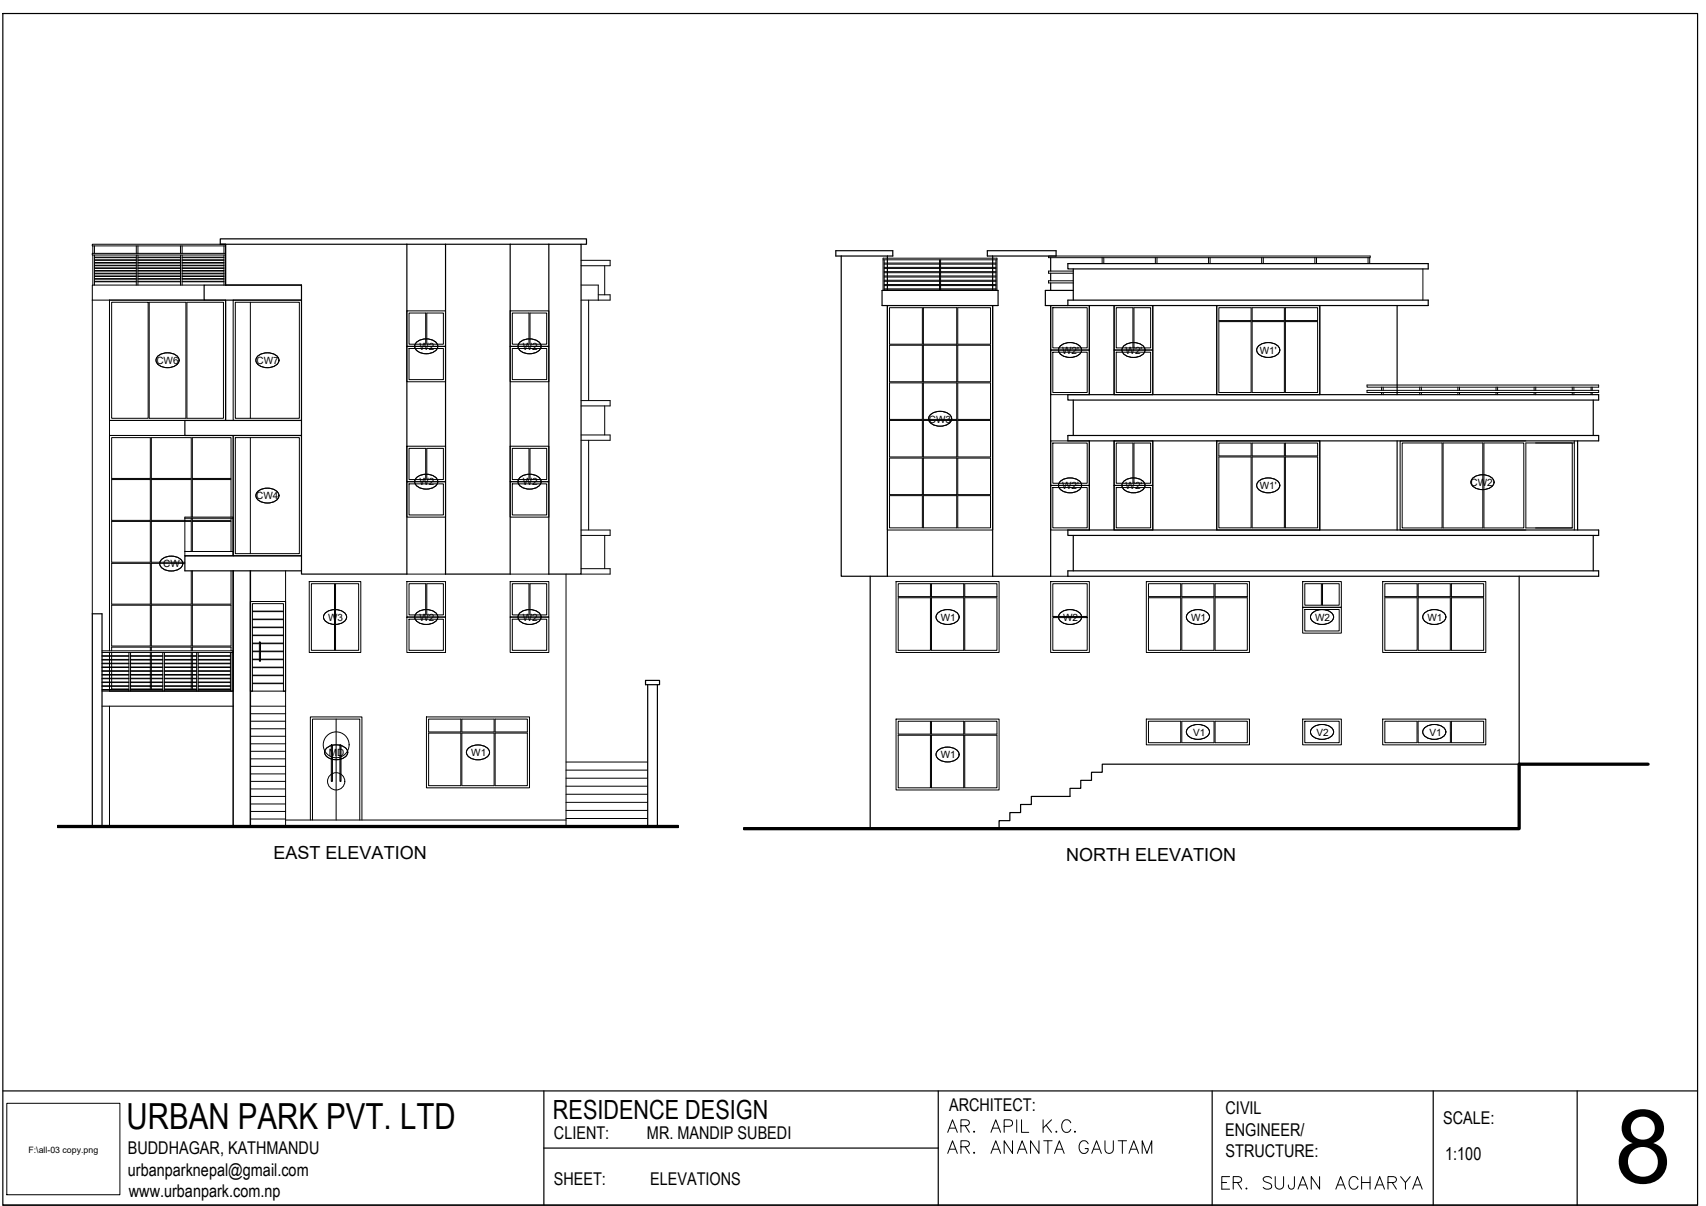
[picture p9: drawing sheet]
<svg xmlns="http://www.w3.org/2000/svg" width="420mm" height="297mm" viewBox="0 0 420 297" stroke-linecap="round" stroke-linejoin="round" font-family="sans-serif">
<!-- layer: WIN -->
<g fill="none" stroke="#000" stroke-width=".25">
<path d="M27 73.9h28.6v29.7h-28.6zM27.5 74.5h9v28.5h-9zM36.7 74.5h9.1v28.5h-9.1zM46 74.5h9v28.5h-9zM57.4 73.9h16.9v29.7h-16.9zM58 74.5h15.7v28.5h-15.7zM100.2 76.6h9.5v8.7h-9.5zM100.7 77.1h4.1v7.7h-4.1zM105.1 77.1h4.1v7.7h-4.1zM125.6 76.6h9.6v8.7h-9.6zM126.2 77.1h4.1v7.7h-4.1zM130.5 77.1h4.1v7.7h-4.1z"/>
<path d="M218.5 75.3h26v55.2h-26zM219.1 75.8h8.1v9h-8.1zM227.4 75.8h8.2v9h-8.2zM235.9 75.8h8v9h-8zM258.8 75.3h9.5v10.9h-9.5zM259.3 75.8h8.5v9.9h-8.5zM274.4 75.3h9.5v10.9h-9.5zM274.9 75.8h4.1v9.9h-4.1zM279.3 75.8h4.1v9.9h-4.1zM299.7 75.3h25.3v21.9h-25.3zM300.2 79.2h7.9v17.5h-7.9zM300.2 75.8h7.9v3.2h-7.9z"/>
<path d="M308.4 75.8h7.9v3.2h-7.9zM308.4 79.2h7.9v17.5h-7.9zM316.6 75.8h7.9v3.2h-7.9zM316.6 79.2h7.9v17.5h-7.9zM100.2 85.3h9.5v8.7h-9.5zM100.7 85.8h8.5v7.7h-8.5zM125.6 85.3h9.6v8.7h-9.6zM126.2 85.8h8.4v7.7h-8.4zM219.1 85h8.1v9h-8.1zM219.1 94.3h8.1v9h-8.1zM227.4 85h8.2v9h-8.2zM227.4 94.3h8.2v9h-8.2z"/>
<path d="M235.9 85h8v9h-8zM235.9 94.3h8v9h-8zM258.8 86.2h9.5v11h-9.5zM259.3 86.7h8.5v10h-8.5zM274.4 86.2h9.5v11h-9.5zM274.9 86.7h8.5v10h-8.5zM27.5 107.8h9.5v10h-9.5zM27.5 118.1h9.5v10.1h-9.5zM37.3 107.8h9.8v10h-9.8zM47.4 107.8h9.5v10h-9.5zM57.4 107.3h16.9v29.6h-16.9zM58 107.8h15.7v28.6h-15.7z"/>
<path d="M100.2 118.6h9.5v8.8h-9.5zM100.2 109.9h9.5v8.7h-9.5zM100.7 119.2h8.5v7.6h-8.5zM100.7 110.4h4.1v7.7h-4.1zM105.1 110.4h4.1v7.7h-4.1zM125.6 118.6h9.6v8.8h-9.6zM125.6 109.9h9.6v8.7h-9.6zM126.2 119.2h8.4v7.6h-8.4zM126.2 110.4h4.1v7.7h-4.1zM130.5 110.4h4.1v7.7h-4.1zM219.1 103.6h8.1v9h-8.1zM219.1 112.8h8.1v9h-8.1z"/>
<path d="M227.4 103.6h8.2v9h-8.2zM227.4 112.8h8.2v9h-8.2zM235.9 103.6h8v9h-8zM235.9 112.8h8v9h-8zM258.8 108.6h9.5v11h-9.5zM258.8 119.6h9.5v10.9h-9.5zM259.3 109.1h8.5v9.9h-8.5zM274.4 108.6h9.5v11h-9.5zM274.4 119.6h9.5v10.9h-9.5zM274.9 109.1h4.1v9.9h-4.1zM279.3 109.1h4.1v9.9h-4.1zM299.7 108.6h25.3v21.9h-25.3z"/>
<path d="M300.2 112.6h7.9v17.4h-7.9zM300.2 109.1h7.9v3.2h-7.9zM308.4 109.1h7.9v3.2h-7.9zM308.4 112.6h7.9v17.4h-7.9zM316.6 109.1h7.9v3.2h-7.9zM316.6 112.6h7.9v17.4h-7.9zM345.3 109.1h9.9v20.9h-9.9zM355.4 109.1h9.8v20.9h-9.8zM365.5 109.1h9.8v20.9h-9.8zM375.8 108.6h-31v21.9h31M378.2 109.1h9v20.9h-9M387.7 109.1h-11.9v20.9h11.4"/>
<path d="M387.7 108.6v21.9M27.5 128.4h9.5v10.1h-9.5zM27.5 138.8h9.5v10h-9.5zM45.5 138.8h-8.2v10h9.8v-8.2M47.1 127.4v-9.3h-9.8v10.1h9.8v-.6M47.1 135.8v-7.4h-9.8v10.1h8.2M47.4 127.4v-9.3h9.5v9.3M47.4 127.6v.6h9.5v-.6M47.4 135.8v-7.4h9.5v7.4M57.4 136.9v-29.6h-30.4v53M219.1 122.1h8.1v7.9h-8.1zM227.4 122.1h8.2v7.9h-8.2z"/>
<path d="M235.9 122.1h8v7.9h-8zM259.3 120.1h8.5v9.9h-8.5zM274.9 120.1h8.5v9.9h-8.5zM27.5 149.1h9.5v10h-9.5zM37.3 149.1h9.8v10h-9.8zM47.4 140.6v8.2h9.5v-8.2M47.4 149.1h9.5v10h-9.5zM57.4 140.6v29.6h-30.4v-.2M61.7 148.2h8.6v22h-.5v-21.5h-7.6v21.5h-.5zM62.2 158.5h1.7M62.2 158.4h1.7M62.2 156.6h7.6"/>
<path d="M62.2 156.4h7.6M62.2 154.6h7.6M62.2 154.5h7.6M62.2 152.6h7.6M62.2 152.5h7.6M62.2 150.7h7.6M62.2 150.5h7.6M63.9 158.1h.3v4.8h-.3zM64.2 158.5h5.6M64.2 158.4h5.6M76.2 143.2h12.7v17.5h-12.7zM76.7 143.8h5.7v16.4h-5.7z"/>
<path d="M82.6 143.8h5.7v16.4h-5.7zM100.2 152h9.5v8.7h-9.5zM100.2 143.2h9.5v8.8h-9.5zM100.7 152.5h8.5v7.7h-8.5zM100.7 143.8h4.1v7.7h-4.1zM105.1 143.8h4.1v7.7h-4.1zM125.6 152h9.6v8.7h-9.6zM125.6 143.2h9.6v8.8h-9.6zM126.2 152.5h8.4v7.7h-8.4zM126.2 143.8h4.1v7.7h-4.1zM130.5 143.8h4.1v7.7h-4.1zM220.7 143.2h25.4v17.5h-25.4z"/>
<path d="M221.2 143.8h8v3.1h-8zM221.2 147.2h8v13h-8zM229.4 143.8h7.9v3.1h-7.9zM229.4 147.2h7.9v13h-7.9zM237.6 143.8h7.9v3.1h-7.9zM237.6 147.2h7.9v13h-7.9zM258.8 143.2h9.5v17.5h-9.5zM259.3 143.8h8.5v8h-8.5zM259.3 152.1h8.5v8.1h-8.5zM282.3 143.2h25.4v17.5h-25.4zM282.9 143.8h7.9v3.1h-7.9zM282.9 147.2h7.9v13h-7.9z"/>
<path d="M291.1 143.8h7.9v3.1h-7.9zM291.1 147.2h7.9v13h-7.9zM299.3 143.8h7.9v3.1h-7.9zM299.3 147.2h7.9v13h-7.9zM320.8 143.2h9.5v6.4h-9.5zM320.8 149.6h9.5v6.3h-9.5zM321.4 143.8h4v5.3h-4zM321.4 150.1h8.4v5.3h-8.4zM325.7 143.8h4.1v5.3h-4.1zM340.5 143.2h25.4v17.5h-25.4zM341.1 143.8h7.9v3.1h-7.9zM341.1 147.2h7.9v13h-7.9z"/>
<path d="M349.3 143.8h7.9v3.1h-7.9zM349.3 147.2h7.9v13h-7.9zM357.5 143.8h7.9v3.1h-7.9zM357.5 147.2h7.9v13h-7.9zM27 160.7v.8M27 161.6v.8M27 162.6v.8M27 163.5v.8M27 164.4v.8M27 165.3v.8M27 166.3v.8M27 167.2v.8"/>
<path d="M27 168.1v.8M27 169v.8M27.5 169v.7h4.2M27.5 160.3v-.9h9.5v.9M27.5 160.7v.8M27.5 161.6v.8M27.5 162.6v.8M27.5 163.5v.8M27.5 164.4v.8M27.5 165.3v.8M27.5 166.3v.8M27.5 167.2v.8"/>
<path d="M27.5 168.1v.8M37 169v.7h-4.8M37 160.7v.8M37 161.6v.8M37 162.6v.8M37 163.5v.8M37 164.4v.8M37 165.3v.8M37 166.3v.8M37 167.2v.8M37 168.1v.8M37.3 169v.7h2.8"/>
<path d="M37.3 160.3v-.9h9.8v.9M37.3 160.7v.8M37.3 161.6v.8M37.3 162.6v.8M37.3 163.5v.8M37.3 164.4v.8M37.3 165.3v.8M37.3 166.3v.8M37.3 167.2v.8M37.3 168.1v.8M47.1 169v.7h-6.6M47.1 160.7v.8"/>
<path d="M47.1 161.6v.8M47.1 162.6v.8M47.1 163.5v.8M47.1 164.4v.8M47.1 165.3v.8M47.1 166.3v.8M47.1 167.2v.8M47.1 168.1v.8M47.4 169v.7h1M47.4 160.3v-.9h9.5v.9M47.4 160.7v.8M47.4 161.6v.8"/>
<path d="M47.4 162.6v.8M47.4 163.5v.8M47.4 164.4v.8M47.4 165.3v.8M47.4 166.3v.8M47.4 167.2v.8M47.4 168.1v.8M48.8 169.7h7.9M62.2 168.4h7.6M62.2 168.3h7.6M62.2 166.4h7.6M62.2 166.3h7.6"/>
<path d="M62.2 164.5h7.6M62.2 164.3h7.6M62.2 162.5h1.7M62.2 162.4h1.7M62.2 160.5h1.7M62.2 160.4h1.7M64.2 162.5h5.6M64.2 162.4h5.6M64.2 160.5h5.6M64.2 160.4h5.6M82.8 177.1v24.9M105 176.6h25.4v17.4h-25.4z"/>
<path d="M105.6 177.1h7.9v3.2h-7.9zM113.7 177.1h8v3.2h-8zM121.9 177.1h8v3.2h-8zM220.7 177.1h25.4v17.5h-25.4zM221.2 177.6h8v3.2h-8zM229.4 177.6h7.9v3.2h-7.9zM237.6 177.6h7.9v3.2h-7.9zM282.3 177.1h25.4v6.4h-25.4zM282.9 177.6h7.9v5.3h-7.9zM291.1 177.6h7.9v5.3h-7.9zM299.3 177.6h7.9v5.3h-7.9zM320.8 177.1h9.5v6.4h-9.5z"/>
<path d="M321.4 177.6h8.4v5.3h-8.4zM340.5 177.1h25.4v6.4h-25.4zM341.1 177.6h7.9v5.3h-7.9zM349.2 177.6h8v5.3h-7.9zM357.5 177.6h7.9v5.3h-7.9zM81.6 183.5h.3v9h-.3zM83.7 183.5h.3v9h-.3zM105.6 180.6h7.9v12.9h-7.9zM113.7 180.6h8v12.9h-8zM121.9 180.6h8v12.9h-8zM221.2 181.1h8v12.9h-8zM229.4 181.1h7.9v12.9h-7.9z"/>
<path d="M237.6 181.1h7.9v12.9h-7.9zM76.4 202v-25.4h12.7v25.4M77 202v-24.9h11.6v24.9"/>
<circle cx="82.8" cy="183.4" r="3.2"/>
<circle cx="82.8" cy="192.4" r="2.13"/>
</g>
<!-- layer: mm_Wall -->
<g fill="none" stroke="#000" stroke-width=".3">
<path d="M55.6 60.2v10h18.7M55.6 73.9v29.7M74.3 70.2h-24v3.7h24M100.2 60.2v81.2h-25.9v-71.2M109.7 60.2v81.2h15.9v-81.2M135.2 60.2h7.9v81.2h-7.9zM135.2 60.2h-80.9v-1.4h90.1v1.4h-1.3M205.8 61.8h14.1v1.3h-14.1zM207.2 63.1v78.8h11.3v-66.6M217.2 71.5h28.6v3.8h-28.6zM218.5 63.1v8.4M243.2 61.8h16.9v1.3h-16.9z"/>
<path d="M244.5 75.3v66.6h14.3v-66.6M244.5 63.1v8.4M258.8 63.5v3.3M258.8 67.3v1.9M258.8 69.7v1.8M263 64.9h88.7v1.3h-88.7zM264.3 71.5h-6.8v3.8h94.2v-1.4h-88.7v1.4M264.3 66.2v7.7M268.3 75.3v21.9M274.4 75.3v21.9M283.9 75.3v21.9M299.7 75.3v21.9"/>
<path d="M325 75.3v21.9M344.1 75.3v21.9M263 97.2h130.7v1.3h-130.7zM264.3 98.5v8.8M392.4 98.5v8.8M74.3 103.6h-28.8v3.7h28.8M263 107.3h130.7v1.3h-130.7zM268.3 108.6v21.9M274.4 108.6v21.9M283.9 108.6v21.9M299.7 108.6v21.9M325 108.6v21.9"/>
<path d="M344.1 108.6v21.9M388.5 108.6v21.9M74.3 136.9h-28.8v3.7h28.8M263 130.5h130.7v1.4h-130.7zM264.3 131.9v8.7M392.4 131.9v8.7M214.3 141.9v62.2M263 140.6h130.7v1.3h-130.7zM374.1 141.9v46.3h-102.6v2h-2.7v2h-2.6v2h-2.7v2h-9.5v1.9h-2.6v2h-2.7v2h-2.6v2M159 167.6h3.4v1h-3.4zM159.5 168.6v35M161.9 168.6v35"/>
<path d="M22.7 203.6v-52.4h2.4v52.4"/>
</g>
<!-- layer: mm_Wall 1 -->
<g fill="none" stroke="#000" stroke-width=".25">
<path d="M22.7 73.9v77.3M27 73.9v86.4M145 73.9v24.8M145 108.4v22.1M70.3 140.6v63M100.2 141.4h9.5M125.6 141.4h9.6M139.4 141.4v62.2M218.5 141.9h26M258.8 141.9h4.2M27 160.7v.8M27 161.6v.8"/>
<path d="M27 162.6v.8M27 163.5v.8M27 164.4v.8M27 165.3v.8M27 166.3v.8M27 167.2v.8M27 168.1v.8M27 169v.8M27 170v.2"/>
</g>
<!-- layer: column -->
<path d="M57.4 140.6v63M61.7 140.6v63" fill="none" stroke="#000" stroke-width=".36"/>
<!-- layer: interior -->
<g fill="none" stroke="#000" stroke-width=".25">
<path d="M61.7 179.5h8.6M61.7 177.6h8.6M61.7 175.8h8.6M61.7 173.9h8.6M61.7 199.9h8.6M61.7 198h8.6M61.7 196.2h8.6M61.7 194.3h8.6M61.7 192.5h8.6M61.7 190.6h8.6M61.7 188.8h8.6M61.7 186.9h8.6"/>
<path d="M61.7 185h8.6M61.7 183.2h8.6M61.7 181.3h8.6M139.4 199.6h20.1M139.4 197.6h20.1M139.4 195.6h20.1M139.4 193.6h20.1M139.4 191.7h20.1M139.4 189.7h20.1M139.4 187.7h20.1M61.7 201.7h8.6M70.3 203.6h69.1"/>
<path d="M70.3 202h69.1M139.4 201.6h20.1"/>
</g>
<!-- layer: Beam -->
<path d="M50.3 70.2h-27.6v3.7h27.6M27 107.3h18.5M27 103.6h18.5M25.1 173.9h32.3M25.1 170.2h32.3M61.7 170.2h8.6" fill="none" stroke="#000" stroke-width=".25"/>
<!-- layer: Railing elev -->
<g fill="none" stroke="#000" stroke-width=".25">
<path d="M22.9 60.6v1.8M22.9 62.8v7.4M23.3 60.6v1.8M23.3 62.8v7.4M23.3 63.3h10.3M23.3 63.5h10.3M23.3 64h10.3M23.3 64.1h10.3M23.3 64.7h10.3M23.3 64.8h10.3M23.3 65.3h10.3M23.3 65.5h10.3"/>
<path d="M23.3 66h10.3M23.3 66.1h10.3M23.3 66.6h10.3M23.3 66.8h10.3M23.3 67.3h10.3M23.3 67.4h10.3M23.3 68h10.3M23.3 68.1h10.3M23.3 68.6h10.3M23.3 68.8h10.3M23.3 69.3h10.3M23.3 69.4h10.3"/>
<path d="M33.6 60.6v1.8M33.6 62.8v7.4M34 60.6v1.8M34 62.8v7.4M34 63.3h10.4M34 63.5h10.4M34 64h10.4M34 64.1h10.4M34 64.7h10.4M34 64.8h10.4M34 65.3h10.4M34 65.5h10.4"/>
<path d="M34 66h10.4M34 66.1h10.4M34 66.6h10.4M34 66.8h10.4M34 67.3h10.4M34 67.4h10.4M34 68h10.4M34 68.1h10.4M34 68.6h10.4M34 68.8h10.4M34 69.3h10.4M34 69.4h10.4"/>
<path d="M44.4 60.6v1.8M44.4 62.8v7.4M44.9 60.6v1.8M44.9 62.8v7.4M44.9 63.3h10.3M44.9 63.5h10.3M44.9 64h10.3M44.9 64.1h10.3M44.9 64.7h10.3M44.9 64.8h10.3M44.9 65.3h10.3M44.9 65.5h10.3"/>
<path d="M44.9 66h10.3M44.9 66.1h10.3M44.9 66.6h10.3M44.9 66.8h10.3M44.9 67.3h10.3M44.9 67.4h10.3M44.9 68h10.3M44.9 68.1h10.3M44.9 68.6h10.3M44.9 68.8h10.3M44.9 69.3h10.3M44.9 69.4h10.3"/>
<path d="M55.2 60.6v1.8M55.2 62.8v7.4M55.6 60.6h-32.9v-.4h32.9v10M55.6 62.4h-32.9v.4h32.9M45.5 127.4h11.9v.2h-11.9zM45.5 135.8h11.9v1.1h-11.9zM25.1 160.3h32.3v.4h-32.3M25.1 161.5h6.6M25.1 161.6h6.6M25.1 162.4h6.6M25.1 162.6h6.6M25.1 163.4h6.6"/>
<path d="M25.1 163.5h6.6M25.1 164.3h6.6M25.1 164.4h6.6M25.1 165.2h6.6M25.1 165.3h6.6M25.1 166.1h6.6M25.1 166.3h6.6M25.1 167.1h6.6M25.1 167.2h6.6M25.1 168h6.6M25.1 168.1h6.6M25.1 168.9h6.6"/>
<path d="M25.1 169h6.6M25.1 169.8h6.6M25.1 170h6.6M31.7 160.7v9.5M32.2 160.7v9.5M32.2 161.5h7.9M32.2 161.6h7.9M32.2 162.4h7.9M32.2 162.6h7.9M32.2 163.4h7.9M32.2 163.5h7.9M32.2 164.3h7.9"/>
<path d="M32.2 164.4h7.9M32.2 165.2h7.9M32.2 165.3h7.9M32.2 166.1h7.9M32.2 166.3h7.9M32.2 167.1h7.9M32.2 167.2h7.9M32.2 168h7.9M32.2 168.1h7.9M32.2 168.9h7.9M32.2 169h7.9M32.2 169.8h7.9"/>
<path d="M32.2 170h7.9M40.1 160.7v9.5M40.5 160.7v9.5M40.5 161.5h7.9M40.5 161.6h7.9M40.5 162.4h7.9M40.5 162.6h7.9M40.5 163.4h7.9M40.5 163.5h7.9M40.5 164.3h7.9M40.5 164.4h7.9M40.5 165.2h7.9"/>
<path d="M40.5 165.3h7.9M40.5 166.1h7.9M40.5 166.3h7.9M40.5 167.1h7.9M40.5 167.2h7.9M40.5 168h7.9M40.5 168.1h7.9M40.5 168.9h7.9M40.5 169h7.9M40.5 169.8h7.9M40.5 170h7.9M48.4 160.7v9.5"/>
<path d="M48.8 160.7v9.5M48.8 161.5h7.9M48.8 161.6h7.9M48.8 162.4h7.9M48.8 162.6h7.9M48.8 163.4h7.9M48.8 163.5h7.9M48.8 164.3h7.9M48.8 164.4h7.9M48.8 165.2h7.9M48.8 165.3h7.9M48.8 166.1h7.9"/>
<path d="M48.8 166.3h7.9M48.8 167.1h7.9M48.8 167.2h7.9M48.8 168h7.9M48.8 168.1h7.9M48.8 168.9h7.9M48.8 169h7.9M48.8 169.8h7.9M48.8 170h7.9M56.7 160.7v9.5M57.1 160.7v9.5"/>
</g>
<!-- layer: Slab 1 -->
<path d="M143.1 64.1h7.2v1.4h-7.2M147.3 72.6h3v1.3h-3M148.9 65.5v7.1M143.1 98.7h7.2v1.3h-7.2M148.9 100v7.1M143.1 107.1h7.2v1.3h-7.2M143.1 130.5h7.2v1.4h-7.2M148.9 131.9v8.2M143.1 140.1h7.2v1.3h-7.2" fill="none" stroke="#000" stroke-width=".25"/>
<!-- layer: Column elev -->
<path d="M61.7 74.5v28.5M61.7 107.8v28.6M27 173.9v29.7" fill="none" stroke="#000" stroke-width=".25"/>
<!-- layer: 0 -->
<path d="M405.9 188.2h-31.8v15.9h-190.9M14.2 203.6h152.8" fill="none" stroke="#000" stroke-width=".8"/>
<!-- layer: glass win -->
<path d="M45.5 127.6v8.2M57.4 127.6v8.2" fill="none" stroke="#000" stroke-width=".25"/>
<!-- layer: Slab -->
<path d="M54.3 60.2h1.3M143.1 70.2h4.2v3.7h-4.2M350.4 66.2v7.7" fill="none" stroke="#000" stroke-width=".25"/>
<!-- layer: TEXT -->
<g fill="none" stroke="#000" stroke-width=".25">
<path d="M39 87.6a3.6 3.6 0 0 1 5 .7 1.74 1.74 0 0 1-1.5 2.1 3.4 3.4 0 0 1-4-1.3 1.37 1.37 0 0 1 .5-1.5zM63.6 87.6a3.6 3.6 0 0 1 5 .7 1.74 1.74 0 0 1-1.5 2.1 3.4 3.4 0 0 1-4-1.3 1.37 1.37 0 0 1 .5-1.5zM102.8 84.2a3.6 3.6 0 0 1 4.9 .7 1.74 1.74 0 0 1-1.5 2 3.4 3.4 0 0 1-4-1.2 1.37 1.37 0 0 1 .6-1.5zM128.2 84.2a3.6 3.6 0 0 1 5 .7 1.74 1.74 0 0 1-1.5 2 3.4 3.4 0 0 1-4.1-1.2 1.37 1.37 0 0 1 .6-1.5zM261.3 85.1a3.6 3.6 0 0 1 5 .7 1.74 1.74 0 0 1-1.5 2.1 3.4 3.4 0 0 1-4-1.3 1.37 1.37 0 0 1 .5-1.5zM276.9 85.1a3.6 3.6 0 0 1 5 .7 1.74 1.74 0 0 1-1.5 2.1 3.4 3.4 0 0 1-4-1.3 1.37 1.37 0 0 1 .5-1.5zM310.1 85.1a3.6 3.6 0 0 1 5 .7 1.74 1.74 0 0 1-1.5 2.1 3.4 3.4 0 0 1-4-1.3 1.37 1.37 0 0 1 .5-1.5zM102.8 117.5a3.6 3.6 0 0 1 4.9 .7 1.74 1.74 0 0 1-1.5 2.1 3.4 3.4 0 0 1-4-1.2 1.37 1.37 0 0 1 .6-1.6zM128.2 117.5a3.6 3.6 0 0 1 5 .7 1.74 1.74 0 0 1-1.5 2.1 3.4 3.4 0 0 1-4.1-1.2 1.37 1.37 0 0 1 .6-1.6zM229.3 102a3.6 3.6 0 0 1 5 .7 1.74 1.74 0 0 1-1.5 2.1 3.4 3.4 0 0 1-4-1.2 1.37 1.37 0 0 1 .5-1.6zM261.3 118.4a3.6 3.6 0 0 1 5 .7 1.74 1.74 0 0 1-1.5 2.1 3.4 3.4 0 0 1-4-1.2 1.37 1.37 0 0 1 .5-1.6zM276.9 118.4a3.6 3.6 0 0 1 5 .7 1.74 1.74 0 0 1-1.5 2.1 3.4 3.4 0 0 1-4-1.2 1.37 1.37 0 0 1 .5-1.6z"/>
<path d="M310.1 118.4a3.6 3.6 0 0 1 5 .7 1.74 1.74 0 0 1-1.5 2.1 3.4 3.4 0 0 1-4-1.2 1.37 1.37 0 0 1 .5-1.6zM362.9 117.6a3.6 3.6 0 0 1 5 .7 1.74 1.74 0 0 1-1.5 2.1 3.4 3.4 0 0 1-4.1-1.2 1.37 1.37 0 0 1 .6-1.6zM40 137.7a3.6 3.6 0 0 1 4.9 .7 1.74 1.74 0 0 1-1.5 2.1 3.4 3.4 0 0 1-4-1.3 1.37 1.37 0 0 1 .6-1.5zM63.6 120.9a3.6 3.6 0 0 1 5 .7 1.74 1.74 0 0 1-1.5 2.1 3.4 3.4 0 0 1-4-1.2 1.37 1.37 0 0 1 .5-1.6zM80.3 150.8a3.6 3.6 0 0 1 5 .8 1.74 1.74 0 0 1-1.5 2 3.4 3.4 0 0 1-4.1-1.2 1.37 1.37 0 0 1 .6-1.6zM102.8 150.8a3.6 3.6 0 0 1 4.9 .8 1.74 1.74 0 0 1-1.5 2 3.4 3.4 0 0 1-4-1.2 1.37 1.37 0 0 1 .6-1.6zM128.2 150.8a3.6 3.6 0 0 1 5 .8 1.74 1.74 0 0 1-1.5 2 3.4 3.4 0 0 1-4.1-1.2 1.37 1.37 0 0 1 .6-1.6zM231.2 150.8a3.6 3.6 0 0 1 4.9 .8 1.74 1.74 0 0 1-1.5 2 3.4 3.4 0 0 1-4-1.2 1.37 1.37 0 0 1 .6-1.6zM261.3 150.8a3.6 3.6 0 0 1 5 .8 1.74 1.74 0 0 1-1.5 2 3.4 3.4 0 0 1-4-1.2 1.37 1.37 0 0 1 .5-1.6zM292.8 150.8a3.6 3.6 0 0 1 5 .8 1.74 1.74 0 0 1-1.5 2 3.4 3.4 0 0 1-4-1.2 1.37 1.37 0 0 1 .5-1.6zM323.4 150.8a3.6 3.6 0 0 1 5 .8 1.74 1.74 0 0 1-1.6 2 3.4 3.4 0 0 1-4-1.2 1.37 1.37 0 0 1 .6-1.6zM351 150.8a3.6 3.6 0 0 1 5 .8 1.74 1.74 0 0 1-1.5 2 3.4 3.4 0 0 1-4-1.2 1.37 1.37 0 0 1 .5-1.6z"/>
<path d="M292.8 179.1a3.6 3.6 0 0 1 5 .8 1.74 1.74 0 0 1-1.5 2 3.4 3.4 0 0 1-4-1.2 1.37 1.37 0 0 1 .5-1.6zM323.4 179.1a3.6 3.6 0 0 1 5 .8 1.74 1.74 0 0 1-1.6 2 3.4 3.4 0 0 1-4-1.2 1.37 1.37 0 0 1 .6-1.6zM351 179.1a3.6 3.6 0 0 1 5 .8 1.74 1.74 0 0 1-1.5 2 3.4 3.4 0 0 1-4-1.2 1.37 1.37 0 0 1 .5-1.6zM80.6 184.1a3.6 3.6 0 0 1 5 .8 1.74 1.74 0 0 1-1.6 2 3.4 3.4 0 0 1-4-1.2 1.37 1.37 0 0 1 .6-1.6zM115.5 184.2a3.6 3.6 0 0 1 5 .7 1.74 1.74 0 0 1-1.5 2.1 3.4 3.4 0 0 1-4.1-1.3 1.37 1.37 0 0 1 .6-1.5zM231.2 184.7a3.6 3.6 0 0 1 4.9 .7 1.74 1.74 0 0 1-1.5 2.1 3.4 3.4 0 0 1-4-1.2 1.37 1.37 0 0 1 .6-1.6z"/>
</g>
<!-- layer: Railing -->
<g fill="none" stroke="#000" stroke-width=".25">
<path d="M217.5 71.5v-7.9h28v7.9M217.5 64h28M217.8 66.1h13.6M217.8 66.9h13.6M217.8 68h13.6M217.8 68.2h13.6M217.8 69.3h13.6M217.8 70.1h13.6M217.8 64.8h13.6M217.8 65.1h13.6M217.8 64v7.5M217.8 65.9h13.6"/>
<path d="M217.8 69h13.6M217.8 67.2h13.6M217.8 71.4h13.6M217.8 70.3h13.6M217.8 71.1h13.6M231.4 64v7.5M231.6 66.1h13.7M231.6 66.9h13.7M231.6 68h13.7M231.6 68.2h13.7M231.6 69.3h13.7M231.6 70.1h13.7"/>
<path d="M231.6 64.8h13.7M231.6 65.1h13.7M231.6 64v7.5M231.6 65.9h13.7M231.6 69h13.7M231.6 67.2h13.7M231.6 71.4h13.7M231.6 70.3h13.7M231.6 71.1h13.7M245.3 64v7.5M258.2 63.1h79.3v.4h-79.3zM264.3 66.8h-6.1v.5h6.1"/>
<path d="M264.3 69.2h-6.1v.5h6.1M271.4 63.5v1.4M271.8 63.5v1.4M284.5 63.5v1.4M284.9 63.5v1.4M297.6 63.5v1.4M298 63.5v1.4M310.7 63.5v1.4M311.1 63.5v1.4M323.8 63.5v1.4M324.2 63.5v1.4M336.9 63.5v1.4"/>
<path d="M337.3 63.5v1.4M336.7 94.8h57v.6h-57zM336.7 96.1h57v.6h-57zM340.3 95.4v.7M340.3 96.7v.5M340.7 95.4v.7M340.7 96.7v.5M349.7 95.4v.7M349.7 96.7v.5M350.1 95.4v.7M350.1 96.7v.5M359.1 95.4v.7"/>
<path d="M359.1 96.7v.5M359.5 95.4v.7M359.5 96.7v.5M368.4 95.4v.7M368.4 96.7v.5M368.8 95.4v.7M368.8 96.7v.5M377.8 95.4v.7M377.8 96.7v.5M378.2 95.4v.7M378.2 96.7v.5M387.2 95.4v.7"/>
<path d="M387.2 96.7v.5M387.6 95.4v.7M387.6 96.7v.5M391.9 95.4v.7M391.9 96.7v.5M392.1 95.4v.7M392.1 96.7v.5"/>
</g>
<!-- layer: wall -->
<path d="M.7 3.3h417.4v293.5h-417.4zM.7 268.7h417.4M133.9 268.7v28.1M231.1 268.7v28.1M298.5 268.7v28.1M353 268.7v28.1M388.4 268.7v28.1M.7 296.8h417.4M133.9 282.8h97.2" fill="none" stroke="#000" stroke-width=".3"/>
<!-- layer: dimension -->
<g fill="none" stroke="#000" stroke-width=".25">
<path d="M233.4 278.9l1.2-3.1 1.2 3.1M233.8 277.9h1.5M236.7 277.3l1.7-.2a.7 .7 0 0 0 0-1.1l-1.7-.2v3.1M237.7 277.3l1 1.6M239.9 278.6l-.1 .2 .1 .1 .2-.1M244.1 278.9l1.1-3.1 1.2 3.1M244.5 277.9h1.5M247.3 277.4h1.3a.8 .8 0 0 0 .8-.8 .8 .8 0 0 0-.8-.8h-1.3v3.1M250.4 275.8v3.1M251.6 275.8v3.1h1.8M256.9 275.8v3.1M257.6 277.1l1.4 1.8"/>
<path d="M259 275.8l-2.1 2.1M260.2 278.6l-.2 .2 .2 .1 .1-.1M263.7 276.5a1.14 1.14 0 0 0-1.3-.7 1.14 1.14 0 0 0-.9 1.2 1.36 1.36 0 0 0 .3 1.5 1.36 1.36 0 0 0 1.5 .3l.4-.6M264.8 278.6l-.2 .2 .2 .1 .1-.1M233.4 284.1l1.2-3.1 1.2 3.1M233.8 283h1.5M236.7 282.5l1.7-.2a.72 .72 0 0 0 0-1.2l-1.7-.1v3.1M237.7 282.5l1 1.6M239.9 283.8l-.1 .1 .1 .2 .2-.2M244.1 284.1l1.1-3.1 1.2 3.1M244.5 283h1.5M249.4 281v3.1l-2.1-3.1v3.1"/>
<path d="M250.5 284.1l1.2-3.1 1.2 3.1M251 283h1.5M255.9 281v3.1l-2.1-3.1v3.1M257 281h2.1M258.1 281v3.1M259.7 284.1l1.2-3.1 1.2 3.1M260.2 283h1.4M268 281.7a1.14 1.14 0 0 0-1.3-.7 1.14 1.14 0 0 0-.9 1.2 1.36 1.36 0 0 0 .3 1.4 1.36 1.36 0 0 0 1.4 .3l.5-.6v-.4h-.7M268.9 284.1l1.2-3.1 1.2 3.1M269.3 283h1.5M272.1 281v2.2a1.04 1.04 0 0 0 1.1 .9 1.04 1.04 0 0 0 1-.9v-2.2M275.4 281h2.1"/>
<path d="M276.4 281v3.1M278 284.1l1.2-3.1 1.2 3.1M278.5 283h1.5M281.3 284.1v-3.1l1.2 3.1 1.2-3.1v3.1"/>
</g>
<!-- layer: DIM -->
<path d="M1.7 271.7h27.8v22.6h-27.8z" fill="none" stroke="#000" stroke-width=".25"/>
<text font-size="25.3" x="397.6" y="291.3">8</text>
<text font-size="8.8" x="31.2" y="278">URBAN PARK PVT. LTD</text>
<text font-size="6.6" x="299.5" y="294.2">ER. SUJAN ACHARYA</text>
<text font-size="6.5" x="136.2" y="275.6">RESIDENCE DESIGN</text>
<g font-size="4.4">
<text x="67.4" y="211.5">EAST ELEVATION</text>
<text x="262.6" y="212">NORTH ELEVATION</text>
</g>
<g font-size="4.3">
<text x="233.7" y="273.6">ARCHITECT:</text>
<text x="301.8" y="274.5">CIVIL</text>
<text x="136.4" y="280.5">CLIENT:</text>
<text x="159.3" y="280.6">MR. MANDIP SUBEDI</text>
<text x="301.7" y="279.7">ENGINEER/</text>
<text x="355.4" y="276.8">SCALE:</text>
<text x="31.5" y="284.3">BUDDHAGAR, KATHMANDU</text>
<text x="301.8" y="284.9">STRUCTURE:</text>
<text x="355.9" y="285.7">1:100</text>
<text x="31.5" y="289.7">urbanparknepal@gmail.com</text>
<text x="136.4" y="291.9">SHEET:</text>
<text x="160.1" y="291.9">ELEVATIONS</text>
<text x="31.7" y="294.7">www.urbanpark.com.np</text>
</g>
<g font-size="2.5">
<text x="38.5" y="89.7">CW6</text>
<text x="63.2" y="89.7">CW7</text>
<text x="103.3" y="86.2">W2</text>
<text x="128.7" y="86.2">W2</text>
<text x="261.6" y="87.2">W2'</text>
<text x="277.2" y="87.2">W2'</text>
<text x="310.3" y="87.2">W1'</text>
<text x="228.8" y="104.1">CW3</text>
<text x="103.3" y="119.6">W2</text>
<text x="128.7" y="119.6">W2</text>
<text x="362.2" y="119.7">CW2</text>
<text x="63.1" y="123">CW4</text>
<text x="261.6" y="120.5">W2'</text>
<text x="277.2" y="120.5">W2'</text>
<text x="310.3" y="120.5">W1'</text>
<text x="40.2" y="139.7">CW</text>
<text x="80.8" y="152.9">W3</text>
<text x="103.3" y="152.9">W2</text>
<text x="128.7" y="152.9">W2</text>
<text x="231.7" y="152.9">W1</text>
<text x="261.9" y="152.9">W2</text>
<text x="293.4" y="152.9">W1</text>
<text x="323.9" y="152.9">W2</text>
<text x="351.6" y="152.9">W1</text>
<text x="293.9" y="181.2">V1</text>
<text x="324.3" y="181.2">V2</text>
<text x="352.1" y="181.2">V1</text>
<text x="81" y="186.2">MD</text>
<text x="116.1" y="186.3">W1</text>
<text x="231.7" y="186.8">W1</text>
</g>
<text font-size="2.2" x="7" y="284">F:\all-03 copy.png</text>
</svg>
